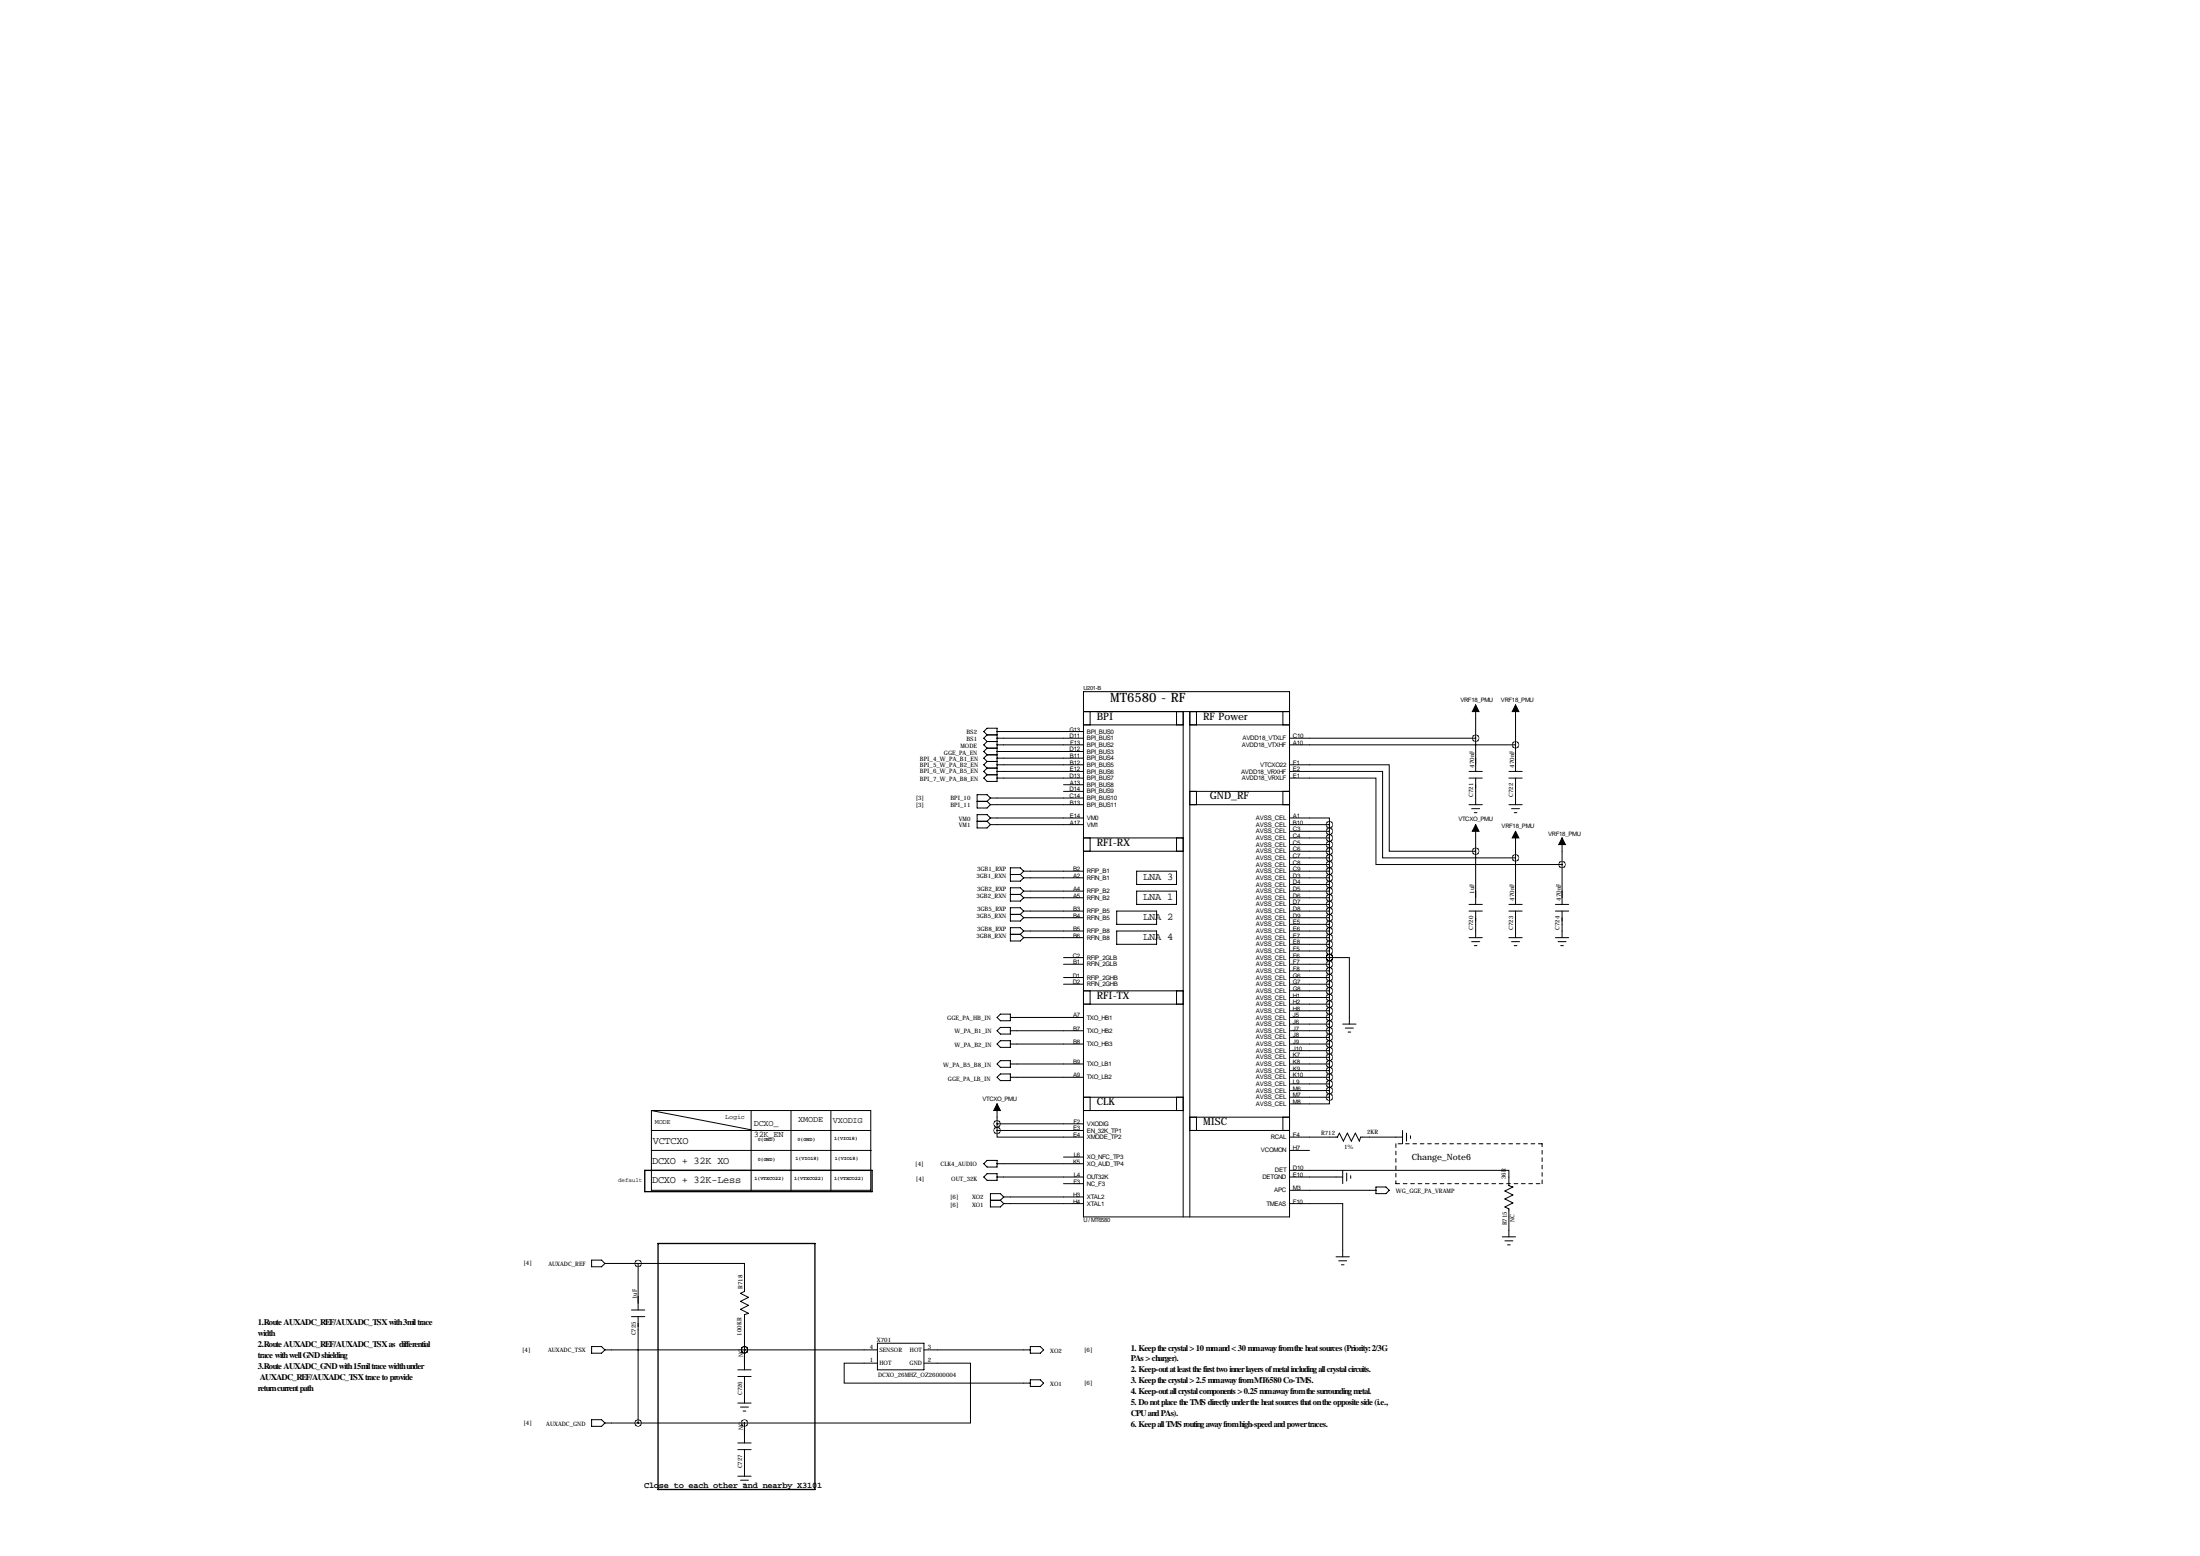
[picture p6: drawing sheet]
<svg xmlns="http://www.w3.org/2000/svg" width="841mm" height="594mm" viewBox="0 0 841 594" stroke-linecap="round" stroke-linejoin="round" font-family="sans-serif">
<g fill="none" stroke="#000" stroke-width=".38">
<path d="M381 279.5h33M414 276.9h38.1M414 271.9h78.8M414 264.2h78.8v200.7h-78.8zM416.6 271.9v5M449.6 271.9v5M452.1 271.9v193M454.7 276.9h38.1M454.7 271.9v193M457.2 271.9v5M490.2 271.9v5M563.9 269.3v25.4"/>
<path d="M579.1 269.3v25.4M377.2 280.7l-1.3-1.2 1.3-1.3h3.8v20.3h-3.8l-1.3-1.2 1.3-1.3M377.2 280.7h3.8M377.2 280.7l-1.3 1.3 1.3 1.3M377.2 283.3h3.8M377.2 283.3l-1.3 1.3 1.3 1.2M377.2 285.8h3.8M377.2 285.8l-1.3 1.3 1.3 1.3M377.2 288.4h3.8M377.2 288.4l-1.3 1.2 1.3 1.3M377.2 290.9h3.8M377.2 290.9l-1.3 1.3 1.3 1.2"/>
<path d="M377.2 293.4h3.8M377.2 293.4l-1.3 1.3 1.3 1.3M377.2 296h3.8M381 297.3h33M381 294.7h33M381 292.2h33M381 289.6h33M381 287.1h33M381 284.6h33M381 282h33M406.4 299.8h7.6M492.8 292.2h38.1v33h33"/>
<path d="M492.8 297.3h33v33h71.1M492.8 294.7h35.5v33h50.8M492.8 284.6h86.3M492.8 282h71.1M561.3 297.3h5.1M561.3 294.7h5.1M563.9 297.3v10.1M576.6 297.3h5.1M576.6 294.7h5.1M579.1 297.3v10.1M373.4 306.1h3.8M373.4 313.8h3.8"/>
<path d="M377.2 306.1l1.3 1.3M377.2 313.8l1.3 1.2M378.5 307.4h35.5M378.5 304.9h35.5M378.5 315h35.5M378.5 312.5h35.5M378.5 304.9l-1.3 1.2M378.5 304.9l-1.3-1.3h-3.8v5.1h3.8l1.3-1.3M378.5 312.5l-1.3-1.3h-3.8v5.1h3.8l1.3-1.3M378.5 312.5l-1.3 1.3M406.4 302.3h7.6M454.7 302.3h38.1"/>
<path d="M454.7 307.4h38.1M457.2 302.3v5.1M490.2 302.3v5.1M492.8 312.5h15.2v2.5M492.8 315h15.2M492.8 317.6h15.2M508 315v104.2M561.3 307.4h5.1M562.4 308.9h3M563.4 310.5h1M563.9 315v30.5M576.6 307.4h5.1"/>
<path d="M577.6 308.9h3M578.6 310.5h1M579.1 317.6v27.9M386.1 334.1h3.8M389.9 334.1l1.3 1.3M391.2 332.8h22.8M391.2 335.4h22.8M391.2 332.8l-1.3 1.3M391.2 332.8l-1.3-1.3h-3.8v5.1h3.8l1.3-1.2M414 320.1h38.1M414 325.2h38.1M416.6 320.1v5.1"/>
<path d="M434.3 332.8h15.3v5.1h-15.3zM449.6 320.1v5.1M492.8 332.8h15.2M492.8 337.9h15.2M492.8 320.1h15.2M492.8 325.2h15.2M492.8 335.4h15.2M492.8 322.7h15.2M492.8 327.7h15.2M492.8 330.3h15.2M596.9 320.1v25.4M386.1 341.7h3.8"/>
<path d="M386.1 349.3h3.8M386.1 356.9h3.8M389.9 341.7l1.3 1.3M389.9 349.3l1.3 1.3M389.9 356.9l1.3 1.3M391.2 348.1h22.8M391.2 355.7h22.8M391.2 340.4h22.8M391.2 343h22.8M391.2 350.6h22.8M391.2 358.2h22.8M391.2 340.4l-1.3-1.2h-3.8v5h3.8l1.3-1.2"/>
<path d="M391.2 348.1l-1.3-1.3h-3.8v5.1h3.8l1.3-1.3M391.2 355.7l-1.3-1.3h-3.8v5.1h3.8l1.3-1.3M391.2 340.4l-1.3 1.3M391.2 348.1l-1.3 1.2M391.2 355.7l-1.3 1.2M426.7 348.1h15.3v5h-15.3zM426.7 355.7h15.3v5.1h-15.3zM434.3 340.4h15.3v5.1h-15.3zM492.8 348.1h15.2M492.8 353.1h15.2M492.8 355.7h15.2M492.8 340.4h15.2"/>
<path d="M492.8 345.5h15.2M492.8 343h15.2M492.8 350.6h15.2M492.8 358.2h15.2M561.3 348.1h5.1M561.3 345.5h5.1M561.3 358.2h5.1M562.4 359.7h3M563.9 348.1v10.1M576.6 348.1h5.1M576.6 345.5h5.1M576.6 358.2h5.1"/>
<path d="M577.6 359.7h3M579.1 348.1v10.1M594.4 348.1h5M594.4 345.5h5M594.4 358.2h5M595.4 359.7h3M596.9 348.1v10.1M406.4 365.8h7.6M406.4 368.4h7.6M406.4 373.5h7.6M406.4 376h7.6M414 378.5h38.1"/>
<path d="M416.6 378.5v5.1M449.6 378.5v5.1M492.8 360.8h15.2M492.8 378.5h15.2M492.8 365.8h15.2M492.8 368.4h15.2M492.8 373.5h15.2M492.8 376h15.2M492.8 363.3h15.2M492.8 370.9h15.2M508 365.8h7.6v25.4M508 365.8h.1"/>
<path d="M563.4 361.3h1M578.6 361.3h1M596.4 361.3h1M381 388.7l1.3-1.3h3.8v2.6h-3.8zM381 398.9l1.3-1.3h3.8v2.5h-3.8zM382.3 392.5h3.8v2.5h-3.8l-1.3-1.2zM386.1 388.7h27.9M386.1 393.8h27.9M386.1 398.9h27.9M414 383.6h38.1M492.8 383.6h15.2M492.8 388.7h15.2"/>
<path d="M492.8 393.8h15.2M492.8 398.9h15.2M492.8 381.1h15.2M492.8 386.2h15.2M492.8 391.2h15.2M492.8 396.3h15.2M513.1 391.2h5.1M514.1 392.8h3M515.1 394.3h1M381 411.6l1.3-1.3h3.8v2.5h-3.8zM382.3 405.2h3.8v2.5h-3.8l-1.3-1.2zM386.1 411.6h27.9"/>
<path d="M386.1 406.5h27.9M414 419.2h38.1M416.6 419.2v5.1M449.6 419.2v5.1M492.8 419.2h15.2M492.8 411.6h15.2M492.8 406.5h15.2M492.8 401.4h15.2M492.8 403.9h15.2M492.8 409h15.2M492.8 414.1h15.2M492.8 416.6h15.2"/>
<path d="M508 419.2v2.5h-15.2M248.9 424.3l38.1 7.3M248.9 424.3h83.8v30.4h-83.8zM248.9 431.9h83.8M248.9 439.5h84.1M287 424.3v30.7M302.3 424.3v30.7M317.5 424.5v30.7M381 431.9v2.5h33M381 431.9h33M381 429.3h33M381 421.7v10.2"/>
<path d="M414 424.3h38.1M454.7 431.9h38.1M454.7 426.8h38.1M457.2 426.8v5.1M490.2 426.8v5.1M492.8 439.5h7.6M492.8 434.4h18.2l.8-1.5 1.5 3 1.6-3 1.5 3 1.5-3 1.5 3 .5-1.5h16M535.9 431.9v5.1M537.5 432.9v3M539 433.9v1M248.9 447.1h83.8M377.2 443.3h3.8v2.5h-3.8l-1.3-1.2z"/>
<path d="M377.2 448.4h3.8v2.5h-3.8l-1.3-1.2zM378.5 458.5h3.8M381 444.6h33M381 449.7h33M382.3 458.5l1.2 1.3M383.5 459.8h30.5M383.5 457.3h30.5M383.5 457.3l-1.2-1.3h-3.8v5.1h3.8l1.2-1.3M383.5 457.3l-1.2 1.2M406.4 442h7.6M406.4 452.2h7.6M492.8 447.1h83.8v5.9l1.5 .5-3 1.5 3 1.5-3 1.5 3 1.6-3 1.5 1.5 .7v10.7"/>
<path d="M492.8 459.8h20.3v20.3M492.8 454.7h33M492.8 449.7h20.3M513.1 447.1v5.1M514.6 448.1v3.1M516.1 449.1v1.1M525.8 453.5h3.8l1.3 1.2-1.3 1.3h-3.8zM574 472.5h5.1M575.1 474h3M576.1 475.6h1M226.1 481.4h3.8l1.2 1.3-1.2 1.2h-3.8zM231.1 482.7h12.7"/>
<path d="M243.8 482.7h40.7v10.6l-1.5 .8 3 1.5-3 1.5 3 1.6-3 1.5 3 1.5-1.5 .5v21.1M243.8 482.7v17.8M510.5 480.1h5.1M511.6 481.7h3M512.6 483.2h1M226.1 514.4h3.8l1.2 1.3-1.2 1.3h-3.8zM231.1 515.7h104.2M241.3 503h5.1M241.3 500.5h5.1M243.8 503v40.6M284.5 515.7h.1M335.3 513.2h17.8v10.1h-17.8z"/>
<path d="M353.1 515.7h40.6M393.7 514.4h3.8l1.3 1.3-1.3 1.3h-3.8zM281.9 525.9h5.1M281.9 523.3h5.1M281.9 536h5.1M283 537.5h3M284 539.1h1M284.5 525.9v10.1M335.3 520.8h-12.7v7.6h71.1M353.1 520.8h17.7v22.8h-86.3M393.7 527.1h3.8l1.3 1.3-1.3 1.3h-3.8zM226.1 542.4h3.8l1.2 1.2-1.2 1.3h-3.8z"/>
<path d="M231.1 543.6h53.4M281.9 553.8h5.1M281.9 551.3h5.1M284.5 543.6v7.7M284.5 553.8v10.2M281.9 564h5.1M283 565.5h3M284 567h1"/>
</g>
<path d="M246.4 447.1h86.8v8.1h-86.8zM251.5 475.1h59.9v93.9h-59.9z" fill="none" stroke="#000" stroke-width=".51"/>
<path d="M533.4 437v15.2M589.3 437h-55.9M533.4 452.2h55.9M589.3 452.2v-15.2" fill="none" stroke="#000" stroke-width=".38" stroke-dasharray="1.4 1.4"/>
<path d="M563.9 269.3l1.2 2.6h-2.5zM579.1 269.3l1.3 2.6h-2.6zM563.9 315l1.2 2.6h-2.5zM579.1 317.6l1.3 2.5h-2.6zM596.9 320.1l1.3 2.6h-2.6zM381 421.7l1.3 2.6h-2.6z" fill="#000" stroke="#000" stroke-width=".38"/>
<path d="M563.8 325.2a.1 .1 0 0 0 .2 0 .1 .1 0 0 0-.2 0zM596.8 330.3a.1 .1 0 0 0 .2 0 .1 .1 0 0 0-.2 0zM507.9 315a.1 .1 0 0 0 .2 0 .1 .1 0 0 0-.2 0zM507.9 332.8a.1 .1 0 0 0 .2 0 .1 .1 0 0 0-.2 0zM507.9 340.4a.1 .1 0 0 0 .2 0 .1 .1 0 0 0-.2 0zM507.9 343a.1 .1 0 0 0 .2 0 .1 .1 0 0 0-.2 0zM507.9 350.6a.1 .1 0 0 0 .2 0 .1 .1 0 0 0-.2 0zM507.9 363.3a.1 .1 0 0 0 .2 0 .1 .1 0 0 0-.2 0zM507.9 370.9a.1 .1 0 0 0 .2 0 .1 .1 0 0 0-.2 0zM507.9 373.5a.1 .1 0 0 0 .2 0 .1 .1 0 0 0-.2 0zM507.9 381.1a.1 .1 0 0 0 .2 0 .1 .1 0 0 0-.2 0zM507.9 388.7a.1 .1 0 0 0 .2 0 .1 .1 0 0 0-.2 0zM507.9 401.4a.1 .1 0 0 0 .2 0 .1 .1 0 0 0-.2 0zM507.9 403.9a.1 .1 0 0 0 .2 0 .1 .1 0 0 0-.2 0zM507.9 365.8a.1 .1 0 0 0 .2 0 .1 .1 0 0 0-.2 0zM507.9 368.4a.1 .1 0 0 0 .2 0 .1 .1 0 0 0-.2 0zM507.9 360.8a.1 .1 0 0 0 .2 0 .1 .1 0 0 0-.2 0zM507.9 358.2a.1 .1 0 0 0 .2 0 .1 .1 0 0 0-.2 0zM507.9 376a.1 .1 0 0 0 .2 0 .1 .1 0 0 0-.2 0zM507.9 355.7a.1 .1 0 0 0 .2 0 .1 .1 0 0 0-.2 0zM507.9 378.5a.1 .1 0 0 0 .2 0 .1 .1 0 0 0-.2 0zM507.9 353.1a.1 .1 0 0 0 .2 0 .1 .1 0 0 0-.2 0zM507.9 383.6a.1 .1 0 0 0 .2 0 .1 .1 0 0 0-.2 0zM507.9 348.1a.1 .1 0 0 0 .2 0 .1 .1 0 0 0-.2 0zM507.9 386.2a.1 .1 0 0 0 .2 0 .1 .1 0 0 0-.2 0zM507.9 345.5a.1 .1 0 0 0 .2 0 .1 .1 0 0 0-.2 0zM507.9 391.2a.1 .1 0 0 0 .2 0 .1 .1 0 0 0-.2 0zM507.9 393.8a.1 .1 0 0 0 .2 0 .1 .1 0 0 0-.2 0zM507.9 337.9a.1 .1 0 0 0 .2 0 .1 .1 0 0 0-.2 0zM507.9 396.3a.1 .1 0 0 0 .2 0 .1 .1 0 0 0-.2 0zM507.9 335.4a.1 .1 0 0 0 .2 0 .1 .1 0 0 0-.2 0zM507.9 398.9a.1 .1 0 0 0 .2 0 .1 .1 0 0 0-.2 0zM507.9 330.3a.1 .1 0 0 0 .2 0 .1 .1 0 0 0-.2 0zM507.9 327.7a.1 .1 0 0 0 .2 0 .1 .1 0 0 0-.2 0zM507.9 406.5a.1 .1 0 0 0 .2 0 .1 .1 0 0 0-.2 0zM507.9 325.2a.1 .1 0 0 0 .2 0 .1 .1 0 0 0-.2 0zM507.9 409a.1 .1 0 0 0 .2 0 .1 .1 0 0 0-.2 0zM507.9 322.7a.1 .1 0 0 0 .2 0 .1 .1 0 0 0-.2 0zM507.9 411.6a.1 .1 0 0 0 .2 0 .1 .1 0 0 0-.2 0zM507.9 320.1a.1 .1 0 0 0 .2 0 .1 .1 0 0 0-.2 0zM507.9 414.1a.1 .1 0 0 0 .2 0 .1 .1 0 0 0-.2 0zM507.9 317.6a.1 .1 0 0 0 .2 0 .1 .1 0 0 0-.2 0zM507.9 416.6a.1 .1 0 0 0 .2 0 .1 .1 0 0 0-.2 0zM507.9 419.2a.1 .1 0 0 0 .2 0 .1 .1 0 0 0-.2 0zM380.9 429.3a.1 .1 0 0 0 .2 0 .1 .1 0 0 0-.2 0zM380.9 431.9a.1 .1 0 0 0 .2 0 .1 .1 0 0 0-.2 0zM579 327.7a.1 .1 0 0 0 .2 0 .1 .1 0 0 0-.2 0zM579 284.6a.1 .1 0 0 0 .2 0 .1 .1 0 0 0-.2 0zM563.8 282a.1 .1 0 0 0 .2 0 .1 .1 0 0 0-.2 0zM507.9 365.8a.1 .1 0 0 0 .2 0 .1 .1 0 0 0-.2 0zM284.4 515.7a.1 .1 0 0 0 .2 0 .1 .1 0 0 0-.2 0zM284.4 515.7a.1 .1 0 0 0 .2 0 .1 .1 0 0 0-.2 0zM284.4 543.6a.1 .1 0 0 0 .2 0 .1 .1 0 0 0-.2 0zM243.7 543.6a.1 .1 0 0 0 .2 0 .1 .1 0 0 0-.2 0zM243.7 482.7a.1 .1 0 0 0 .2 0 .1 .1 0 0 0-.2 0z" fill="#000" stroke="#000" stroke-width="2.5"/>
<text font-size="4.9" x="424.2" y="268.3">MT6580 - RF</text>
<g font-size="4">
<text x="419.1" y="274.9">BPI</text>
<text x="459.7" y="274.9">RF Power</text>
<text x="462.3" y="305.4">GND_RF</text>
<text x="419.1" y="323.2">RFI-RX</text>
<text x="436.9" y="336.4">LNA 3</text>
<text x="436.9" y="344">LNA 1</text>
<text x="436.9" y="351.6">LNA 2</text>
<text x="436.9" y="359.2">LNA 4</text>
<text x="419.1" y="381.6">RFI-TX</text>
<text x="419.1" y="422.2">CLK</text>
<text x="459.7" y="429.8">MISC</text>
<text x="249.4" y="437">VCTCXO</text>
<text x="249.2" y="444.6">DCXO + 32K XO</text>
<text x="249.2" y="451.9">DCXO + 32K-Less</text>
</g>
<g font-size="3.3">
<text x="288" y="430.3">DCXO_</text>
<text x="305.1" y="428.8">XMODE</text>
<text x="318.3" y="429.1">VXODIG</text>
<text x="288" y="434.5">32K_EN</text>
<text x="539.5" y="443">Change_Note6</text>
<text x="98.6" y="506.3">1.Route AUXADC_REF/AUXADC_TSX with 3mil trace</text>
<text x="98.6" y="510.5">width</text>
<text x="98.6" y="514.6">2.Route AUXADC_REF/AUXADC_TSX as differential</text>
<text x="432.1" y="515.9">1. Keep the crystal &gt; 10 mm and &lt; 30 mm away from the heat sources (Priority: 2/3G</text>
<text x="98.6" y="518.8">trace with well GND shielding</text>
<text x="432.1" y="520.1">PAs &gt; charger).</text>
<text x="98.6" y="523">3.Route AUXADC_GND with 15mil trace width under</text>
<text x="99.3" y="527.1">AUXADC_REF/AUXADC_TSX trace to provide</text>
<text x="432.1" y="524.3">2. Keep-out at least the first two inner layers of metal including all crystal circuits.</text>
<text x="98.6" y="531.3">return current path</text>
<text x="432.1" y="528.4">3. Keep the crystal &gt; 2.5 mm away from MT6580 Co-TMS.</text>
<text x="432.1" y="532.6">4. Keep-out all crystal components &gt; 0.25 mm away from the surrounding metal.</text>
<text x="432.1" y="536.8">5. Do not place the TMS directly under the heat sources that on the opposite side (i.e.,</text>
<text x="432.1" y="540.9">CPU and PAs).</text>
<text x="432.1" y="545.1">6. Keep all TMS routing away from high-speed and power traces.</text>
<text x="246.1" y="568.5">Close to each other and nearby X3101</text>
</g>
<g font-size="2.6">
<text x="250.2" y="429.6">MODE</text>
<text x="277.1" y="427.3">Logic</text>
</g>
<g font-size="2.4">
<text x="408.7" y="279.5">G13</text>
<text x="415.3" y="280.3">BPI_BUS0</text>
<text x="408.7" y="287.1">D12</text>
<text x="408.7" y="282">D11</text>
<text x="408.9" y="284.6">F13</text>
<text x="415.3" y="287.9">BPI_BUS3</text>
<text x="415.3" y="285.3">BPI_BUS2</text>
<text x="415.3" y="282.8">BPI_BUS1</text>
<text x="474.5" y="285.3">AVDD18_VTXHF</text>
<text x="474.8" y="282.8">AVDD18_VTXLF</text>
<text x="494" y="282">C10</text>
<text x="494" y="284.6">A10</text>
<text x="408.8" y="292.2">B12</text>
<text x="408.8" y="289.6">B11</text>
<text x="415.3" y="293">BPI_BUS5</text>
<text x="415.3" y="290.4">BPI_BUS4</text>
<text x="481.6" y="293">VTCXO22</text>
<text x="494" y="292.2">F1</text>
<text x="408.7" y="297.3">D13</text>
<text x="408.8" y="299.8">A13</text>
<text x="408.8" y="294.7">E12</text>
<text x="415.3" y="298">BPI_BUS7</text>
<text x="415.3" y="295.5">BPI_BUS6</text>
<text x="474.2" y="295.5">AVDD18_VRXHF</text>
<text x="474.5" y="298">AVDD18_VRXLF</text>
<text x="494" y="294.7">E2</text>
<text x="494" y="297.3">E1</text>
<text x="408.7" y="304.9">C14</text>
<text x="408.7" y="302.3">D14</text>
<text x="415.3" y="305.7">BPI_BUS10</text>
<text x="415.3" y="303.1">BPI_BUS9</text>
<text x="415.3" y="300.6">BPI_BUS8</text>
<text x="408.8" y="307.4">B13</text>
<text x="415.3" y="308.2">BPI_BUS11</text>
<text x="408.8" y="315">A17</text>
<text x="408.8" y="312.5">E14</text>
<text x="415.3" y="315.8">VM1</text>
<text x="415.3" y="313.3">VM0</text>
<text x="479.9" y="313.3">AVSS_CEL</text>
<text x="479.9" y="315.8">AVSS_CEL</text>
<text x="494" y="312.5">A1</text>
<text x="494" y="315">B10</text>
<text x="494" y="317.6">C3</text>
<text x="479.9" y="318.4">AVSS_CEL</text>
<text x="479.9" y="320.9">AVSS_CEL</text>
<text x="479.9" y="323.4">AVSS_CEL</text>
<text x="494" y="320.1">C4</text>
<text x="494" y="322.7">C5</text>
<text x="479.9" y="326">AVSS_CEL</text>
<text x="479.9" y="328.5">AVSS_CEL</text>
<text x="494" y="325.2">C6</text>
<text x="494" y="327.7">C7</text>
<text x="410" y="332.8">B2</text>
<text x="410" y="335.4">A2</text>
<text x="415.3" y="333.6">RFIP_B1</text>
<text x="479.9" y="331.1">AVSS_CEL</text>
<text x="479.9" y="333.6">AVSS_CEL</text>
<text x="494" y="330.3">C8</text>
<text x="494" y="332.8">C9</text>
<text x="494" y="335.4">D3</text>
<text x="410" y="340.4">A4</text>
<text x="415.3" y="336.1">RFIN_B1</text>
<text x="415.3" y="341.2">RFIP_B2</text>
<text x="479.9" y="336.1">AVSS_CEL</text>
<text x="479.9" y="338.7">AVSS_CEL</text>
<text x="479.9" y="341.2">AVSS_CEL</text>
<text x="494" y="337.9">D4</text>
<text x="494" y="340.4">D5</text>
<text x="410" y="343">A5</text>
<text x="415.3" y="343.8">RFIN_B2</text>
<text x="479.9" y="343.8">AVSS_CEL</text>
<text x="479.9" y="346.3">AVSS_CEL</text>
<text x="494" y="343">D6</text>
<text x="494" y="345.5">D7</text>
<text x="410" y="348.1">B3</text>
<text x="410" y="350.6">B4</text>
<text x="415.3" y="348.8">RFIP_B5</text>
<text x="415.3" y="351.4">RFIN_B5</text>
<text x="479.9" y="348.8">AVSS_CEL</text>
<text x="479.9" y="351.4">AVSS_CEL</text>
<text x="479.9" y="353.9">AVSS_CEL</text>
<text x="494" y="348.1">D8</text>
<text x="494" y="350.6">D9</text>
<text x="494" y="353.1">E5</text>
<text x="410" y="355.7">B5</text>
<text x="410" y="358.2">B6</text>
<text x="415.3" y="356.5">RFIP_B8</text>
<text x="415.3" y="359">RFIN_B8</text>
<text x="479.9" y="356.5">AVSS_CEL</text>
<text x="479.9" y="359">AVSS_CEL</text>
<text x="494" y="355.7">E6</text>
<text x="494" y="358.2">E7</text>
<text x="409.9" y="365.8">C2</text>
<text x="479.9" y="361.5">AVSS_CEL</text>
<text x="479.9" y="364.1">AVSS_CEL</text>
<text x="494" y="360.8">E8</text>
<text x="494" y="363.3">F5</text>
<text x="494" y="365.8">F6</text>
<text x="410" y="368.4">B1</text>
<text x="415.3" y="366.6">RFIP_2GLB</text>
<text x="415.3" y="369.2">RFIN_2GLB</text>
<text x="479.9" y="366.6">AVSS_CEL</text>
<text x="479.9" y="369.2">AVSS_CEL</text>
<text x="479.9" y="371.7">AVSS_CEL</text>
<text x="494" y="368.4">F7</text>
<text x="494" y="370.9">F8</text>
<text x="409.9" y="373.5">D1</text>
<text x="409.9" y="376">D2</text>
<text x="415.3" y="374.2">RFIP_2GHB</text>
<text x="415.3" y="376.8">RFIN_2GHB</text>
<text x="479.9" y="374.2">AVSS_CEL</text>
<text x="479.9" y="376.8">AVSS_CEL</text>
<text x="494" y="373.5">G6</text>
<text x="494" y="376">G7</text>
<text x="479.9" y="379.3">AVSS_CEL</text>
<text x="479.9" y="381.9">AVSS_CEL</text>
<text x="494" y="378.5">G8</text>
<text x="494" y="381.1">H1</text>
<text x="494" y="383.6">H2</text>
<text x="410" y="388.7">A7</text>
<text x="415.3" y="389.5">TXO_HB1</text>
<text x="479.9" y="384.4">AVSS_CEL</text>
<text x="479.9" y="386.9">AVSS_CEL</text>
<text x="479.9" y="389.5">AVSS_CEL</text>
<text x="494" y="386.2">H8</text>
<text x="494" y="388.7">J5</text>
<text x="410" y="393.8">B7</text>
<text x="415.3" y="394.6">TXO_HB2</text>
<text x="479.9" y="392">AVSS_CEL</text>
<text x="479.9" y="394.6">AVSS_CEL</text>
<text x="494" y="391.2">J6</text>
<text x="494" y="393.8">J7</text>
<text x="410" y="398.9">B8</text>
<text x="415.3" y="399.6">TXO_HB3</text>
<text x="479.9" y="397.1">AVSS_CEL</text>
<text x="479.9" y="399.6">AVSS_CEL</text>
<text x="494" y="396.3">J8</text>
<text x="494" y="398.9">J9</text>
<text x="494" y="401.4">J10</text>
<text x="410" y="406.5">B9</text>
<text x="415.3" y="407.3">TXO_LB1</text>
<text x="479.9" y="402.2">AVSS_CEL</text>
<text x="479.9" y="404.7">AVSS_CEL</text>
<text x="479.9" y="407.3">AVSS_CEL</text>
<text x="494" y="403.9">K7</text>
<text x="494" y="406.5">K8</text>
<text x="410" y="411.6">A9</text>
<text x="415.3" y="412.3">TXO_LB2</text>
<text x="479.9" y="409.8">AVSS_CEL</text>
<text x="479.9" y="412.3">AVSS_CEL</text>
<text x="494" y="409">K9</text>
<text x="494" y="411.6">K10</text>
<text x="479.9" y="414.9">AVSS_CEL</text>
<text x="479.9" y="417.4">AVSS_CEL</text>
<text x="479.9" y="420">AVSS_CEL</text>
<text x="494" y="414.1">L9</text>
<text x="494" y="416.6">M6</text>
<text x="494" y="419.2">M7</text>
<text x="479.9" y="422.5">AVSS_CEL</text>
<text x="494" y="421.7">M8</text>
<text x="410" y="431.9">E3</text>
<text x="410.2" y="429.3">F2</text>
<text x="415.3" y="430.1">VXODIG</text>
<text x="410" y="434.4">E4</text>
<text x="415.3" y="432.7">EN_32K_TP1</text>
<text x="415.3" y="435.2">XMODE_TP2</text>
<text x="485.6" y="435.2">RCAL</text>
<text x="494" y="434.4">F4</text>
<text x="410.3" y="442">L6</text>
<text x="415.3" y="442.8">XO_NFC_TP3</text>
<text x="481.8" y="440.3">VCOMON</text>
<text x="494" y="439.5">H7</text>
<text x="410" y="444.6">K5</text>
<text x="410.3" y="449.7">L4</text>
<text x="415.3" y="445.4">XO_AUD_TP4</text>
<text x="487.1" y="447.9">DET</text>
<text x="494" y="447.1">D10</text>
<text x="494" y="449.7">E10</text>
<text x="410.2" y="452.2">F3</text>
<text x="415.3" y="453">NC_F3</text>
<text x="415.3" y="450.4">OUT32K</text>
<text x="482.4" y="450.4">DETGND</text>
<text x="486.9" y="455.5">APC</text>
<text x="494" y="454.7">M3</text>
<text x="410" y="459.8">H4</text>
<text x="410" y="457.3">H3</text>
<text x="415.3" y="460.6">XTAL1</text>
<text x="415.3" y="458.1">XTAL2</text>
<text x="484" y="460.6">TMEAS</text>
<text x="494" y="459.8">F10</text>
</g>
<g font-size="2.3">
<text x="558" y="268.3">VRF18_PMU</text>
<text x="573.5" y="268">VRF18_PMU</text>
<text x="369.3" y="280.5">BS2</text>
<text x="367" y="285.6">MODE</text>
<text x="369.3" y="283">BS1</text>
<text x="351.5" y="290.6">BPI_4_W_PA_B1_EN</text>
<text x="351.5" y="292.9">BPI_5_W_PA_B2_EN</text>
<text x="360.7" y="288.4">GGE_PA_EN</text>
<text x="563.4" y="293.3" transform="rotate(-90 563.4 293.3)">470nF</text>
<text x="578.6" y="293.3" transform="rotate(-90 578.6 293.3)">470nF</text>
<text x="351.5" y="295.5">BPI_6_W_PA_B5_EN</text>
<text x="351.5" y="298.3">BPI_7_W_PA_B8_EN</text>
<text x="349.9" y="305.5">[3]</text>
<text x="363.2" y="305.6">BPI_10</text>
<text x="563" y="304.4" transform="rotate(-90 563 304.4)">C721</text>
<text x="578.2" y="304.4" transform="rotate(-90 578.2 304.4)">C722</text>
<text x="349.9" y="308.3">[3]</text>
<text x="363.2" y="308.4">BPI_11</text>
<text x="366.4" y="313.5">VM0</text>
<text x="366.4" y="315.8">VM1</text>
<text x="557.3" y="313.8">VTCXO_PMU</text>
<text x="573.8" y="316.3">VRF18_PMU</text>
<text x="591.6" y="319.3">VRF18_PMU</text>
<text x="373.1" y="335.4">3GB1_RXN</text>
<text x="373.4" y="332.8">3GB1_RXP</text>
<text x="373.4" y="340.4">3GB2_RXP</text>
<text x="563.4" y="341.5" transform="rotate(-90 563.4 341.5)">1uF</text>
<text x="373.1" y="343">3GB2_RXN</text>
<text x="578.6" y="344.1" transform="rotate(-90 578.6 344.1)">470nF</text>
<text x="596.4" y="344.1" transform="rotate(-90 596.4 344.1)">470nF</text>
<text x="373.1" y="350.6">3GB5_RXN</text>
<text x="373.4" y="348.1">3GB5_RXP</text>
<text x="373.1" y="358.2">3GB8_RXN</text>
<text x="373.4" y="355.7">3GB8_RXP</text>
<text x="563" y="355.2" transform="rotate(-90 563 355.2)">C720</text>
<text x="578.2" y="355.2" transform="rotate(-90 578.2 355.2)">C723</text>
<text x="596" y="355.2" transform="rotate(-90 596 355.2)">C724</text>
<text x="361.9" y="389.7">GGE_PA_HB_IN</text>
<text x="364.7" y="394.5">W_PA_B1_IN</text>
<text x="364.7" y="399.9">W_PA_B2_IN</text>
<text x="360.4" y="407.5">W_PA_B5_B8_IN</text>
<text x="362.2" y="412.8">GGE_PA_LB_IN</text>
<text x="375.4" y="420.4">VTCXO_PMU</text>
<text x="504.8" y="433.6">R712</text>
<text x="522.4" y="433.2">2KR</text>
<text x="513.6" y="438.8">1%</text>
<text x="349.8" y="445.4">[4]</text>
<text x="359.4" y="445.6">CLK4_AUDIO</text>
<text x="236.2" y="451.4">default</text>
<text x="350" y="451">[4]</text>
<text x="363.5" y="451.2">OUT_32K</text>
<text x="533.4" y="455.7">WG_GGE_PA_VRAMP</text>
<text x="575.4" y="450.4" transform="rotate(-90 575.4 450.4)">36R</text>
<text x="363.1" y="457.9">[6]</text>
<text x="363.1" y="460.9">[6]</text>
<text x="371.4" y="458">XO2</text>
<text x="371.4" y="461.1">XO1</text>
<text x="578.7" y="466.9" transform="rotate(-90 578.7 466.9)">NC</text>
<text x="575.8" y="468.1" transform="rotate(-90 575.8 468.1)">R715</text>
<text x="200" y="483.3">[4]</text>
<text x="209.5" y="483.7">AUXADC_REF</text>
<text x="243.3" y="496.4" transform="rotate(-90 243.3 496.4)">1uF</text>
<text x="283.7" y="492.5" transform="rotate(-90 283.7 492.5)">R718</text>
<text x="242.9" y="510.2" transform="rotate(-90 242.9 510.2)">C725</text>
<text x="283.3" y="510.2" transform="rotate(-90 283.3 510.2)">100KR</text>
<text x="332.4" y="515.2">4</text>
<text x="335.1" y="512.6">X701</text>
<text x="354.6" y="515.2">3</text>
<text x="199.5" y="516.5">[4]</text>
<text x="209.4" y="516.5">AUXADC_TSX</text>
<text x="284" y="518.5" transform="rotate(-90 284 518.5)">NC</text>
<text x="332.4" y="520.3">1</text>
<text x="336" y="521.6">HOT</text>
<text x="336" y="516.5">SENSOR</text>
<text x="347.6" y="521.6">GND</text>
<text x="347.7" y="516.5">HOT</text>
<text x="354.6" y="520.3">2</text>
<text x="401.3" y="517">XO2</text>
<text x="414.3" y="516.5">[6]</text>
<text x="335.6" y="525.9">DCXO_26MHZ_OZ26000004</text>
<text x="283.6" y="533" transform="rotate(-90 283.6 533)">C726</text>
<text x="401.3" y="529.4">XO1</text>
<text x="414.3" y="529">[6]</text>
<text x="200" y="544.5">[4]</text>
<text x="208.8" y="544.6">AUXADC_GND</text>
<text x="284" y="546.4" transform="rotate(-90 284 546.4)">NC</text>
<text x="283.6" y="561" transform="rotate(-90 283.6 561)">C727</text>
</g>
<g font-size="2.2">
<text x="414" y="263.5">U201-B</text>
<text x="414" y="466.7">U / MT6580</text>
</g>
<g font-size="2">
<text x="289.6" y="435.9">0(GND)</text>
<text x="304.8" y="435.9">0(GND)</text>
<text x="318.8" y="435.7">1(VIO18)</text>
<text x="289.6" y="443.6">0(GND)</text>
<text x="304" y="443">1(VIO18)</text>
<text x="319" y="443">1(VIO18)</text>
<text x="288.3" y="450.9">1(VTXCO22)</text>
<text x="303.5" y="450.9">1(VTXCO22)</text>
<text x="318.8" y="450.7">1(VTXCO22)</text>
</g>
</svg>
